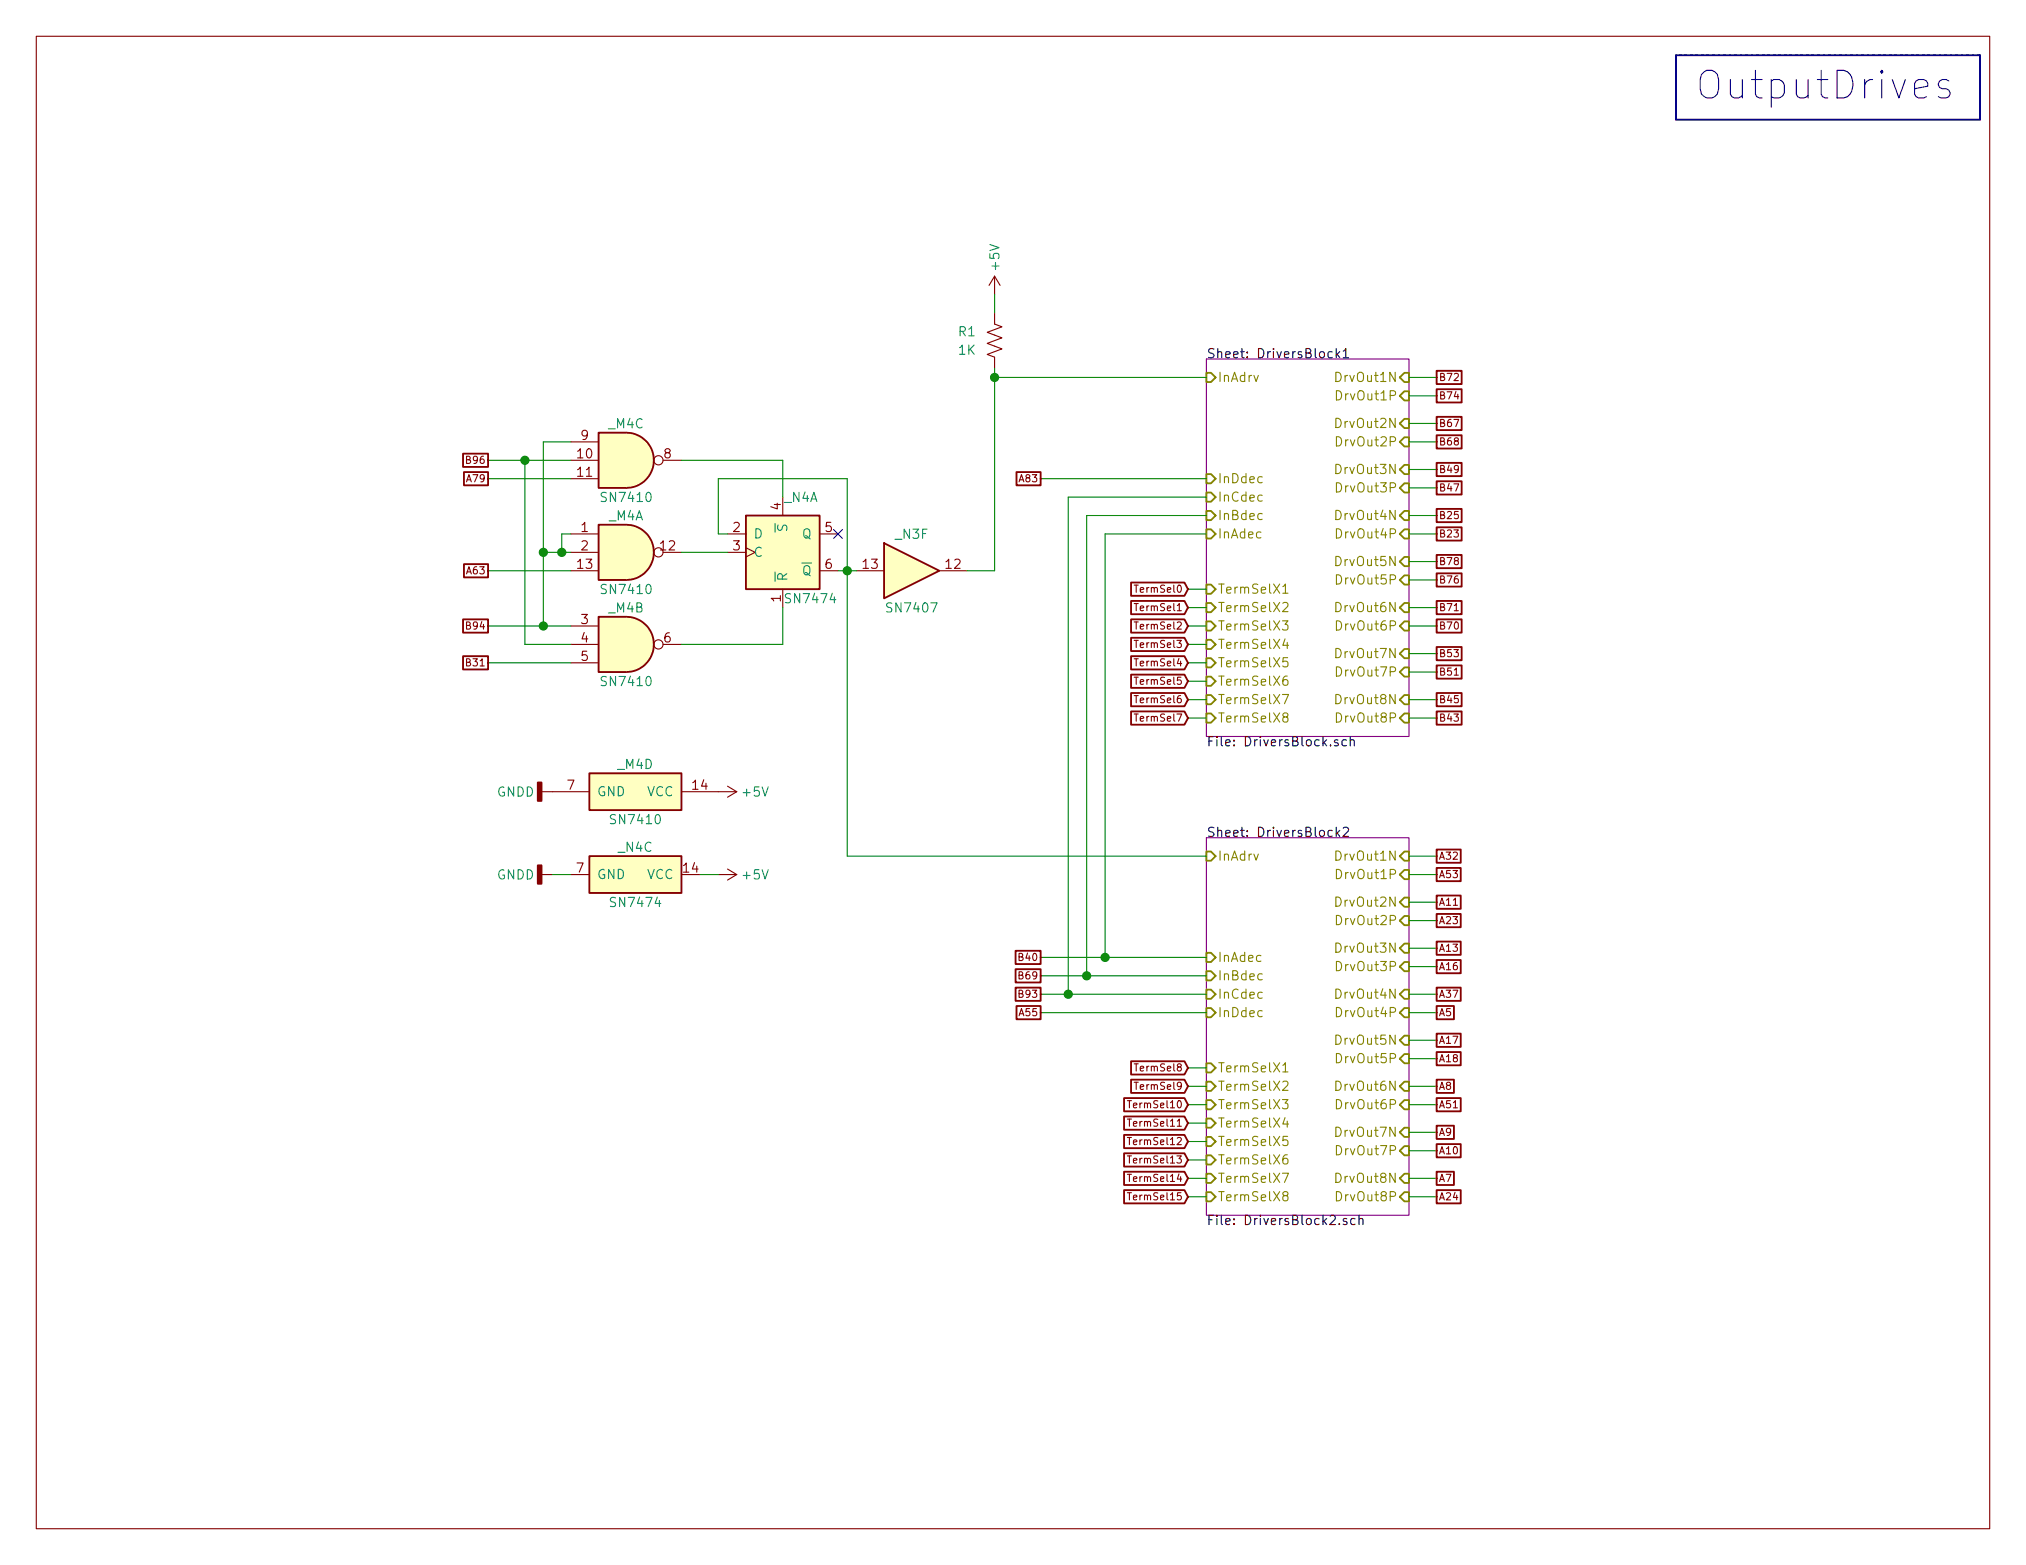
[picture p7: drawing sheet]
<svg xmlns="http://www.w3.org/2000/svg" width="279mm" height="216mm" viewBox="0 0 279 216" stroke-linecap="round" stroke-linejoin="round" font-family="sans-serif">
<g fill="none" stroke="#840000" stroke-width=".15">
<path d="M5 5h269.4v205.9h-269.4zM137.2 38.1l-.8 1.3M137.2 38.1v2.5M137.2 38.1l.7 1.3M137.2 43.2v1.5l1 .4-2.1 .7 2.1 .8-2.1 .8 2.1 .7-2.1 .8 1.1 .4v1.5M78.7 78.7h3.8M78.7 73.7h3.8M78.7 76.2h3.8M78.7 63.5h3.8M78.7 66h3.8M78.7 61h3.8M91.4 76.2h2.6"/>
<path d="M91.4 63.5h2.6M100.3 73.7h2.6M100.3 76.2h2.6M102.9 75.6l1.2 .6-1.2 .6M107.9 68.6v2.5M113 78.7h2.6M113 73.7h2.6M118.1 78.7h3.8M129.5 78.7h3.8M78.7 86.4h3.8M78.7 88.9h3.8M78.7 91.4h3.8"/>
<path d="M91.4 88.9h2.6M107.9 81.3v2.5M156.4 83.3h.6M156.4 80.7h.6M156.4 85.8h.6M156.4 88.3h.6M156.4 90.9h.6M156.4 93.4h.6M156.4 96h.6M156.4 98.5h.6M200.6 84.3h.5M200.6 93.1h.5"/>
<path d="M74.7 109.2h6.6M94 109.2h7.6M100.3 108.5l1.3 .7M100.3 119.9l1.3 .8M101.6 109.2l-1.3 .8M74.7 120.7h1.5M78.7 120.7h2.6M99.1 120.7h2.5M101.6 120.7l-1.3 .7M155.5 159.5h.5M155.5 156.9h.5M155.5 154.4h.5"/>
<path d="M155.5 151.8h.5M156.4 146.8h.6M156.4 149.3h.6M155.5 164.5h.5M155.5 162h.5"/>
<circle cx="90.8" cy="63.5" r=".63"/>
<circle cx="90.8" cy="76.2" r=".63"/>
<circle cx="90.8" cy="88.9" r=".63"/>
</g>
<path d="M166.4 49.5h27.9v52.1h-27.9zM166.4 115.6h27.9v52h-27.9z" fill="none" stroke="#840084" stroke-width=".15"/>
<g fill="none" stroke="#000" stroke-width=".15">
<path d="M183.7 48.6l-.3-.1-.3 .2 .1 .6h.5M184.3 48.1v1.3M184.4 48.9l.4 .5M184.8 48.5l-.5 .5M185.2 48.4l.4-.3v1.3M185.2 49.4h.8M183.7 114.6h-.3l-.3 .2 .1 .5h.5M184.3 114.1v1.3M184.4 114.9l.4 .5M184.5 102.1a.32 .32 0 0 0-.5 .1l.1 .2 .3 .1 .2 .2-.2 .2-.4-.1M184.8 114.6l-.5 .4M185.2 114.2l.2-.1h.3l.2 .1 .1 .3-.1 .2-.7 .7h.8"/>
<path d="M185.7 102.1h-.4l-.2 .2v.4l.1 .1h.5M186.2 102.2l.1-.1a.34 .34 0 0 1 .5 .1v.7M186.2 101.6v1.3M185.7 168.1a.31 .31 0 0 0-.5 .2l.1 .2h.3l.2 .2-.1 .2h-.1h-.4M186.9 168.1h-.4l-.2 .2v.4l.1 .2h.5M187.4 168.2l.1-.1a.31 .31 0 0 1 .5 .2v.6M187.4 167.7v1.2"/>
</g>
<g fill="none" stroke="#848400" stroke-width=".25">
<path d="M166.4 51.4h.6l.6 .7-.6 .6h-.6zM193.7 51.4h.6v1.3h-.6l-.7-.6zM193.7 54h.6v1.2h-.6l-.7-.6zM193.7 57.8h.6v1.3h-.6l-.7-.7zM166.4 73h.6l.6 .7-.6 .6h-.6zM166.4 70.5h.6l.6 .6-.6 .7h-.6zM166.4 67.9h.6l.6 .7-.6 .6h-.6zM166.4 65.4h.6l.6 .6-.6 .7h-.6zM193.7 60.3h.6v1.3h-.6l-.7-.6zM193.7 64.1h.6v1.3h-.6l-.7-.6zM193.7 66.7h.6v1.2h-.6l-.7-.6zM193.7 70.5h.6v1.3h-.6l-.7-.7z"/>
<path d="M193.7 73h.6v1.3h-.6l-.7-.6zM193.7 76.8h.6v1.3h-.6l-.7-.6zM193.7 79.4h.6v1.2h-.6l-.7-.6zM166.4 80.6h.6l.6 .7-.6 .6h-.6zM166.4 85.7h.6l.6 .7-.6 .6h-.6zM166.4 90.8h.6l.6 .6-.6 .7h-.6zM166.4 95.9h.6l.6 .6-.6 .7h-.6zM166.4 83.2h.6l.6 .6-.6 .7h-.6zM166.4 88.3h.6l.6 .6-.6 .6h-.6zM166.4 93.3h.6l.6 .7-.6 .6h-.6zM166.4 98.4h.6l.6 .7-.6 .6h-.6zM193.7 83.2h.6v1.3h-.6l-.7-.7z"/>
<path d="M193.7 85.7h.6v1.3h-.6l-.7-.6zM193.7 89.5h.6v1.3h-.6l-.7-.6zM193.7 92.1h.6v1.2h-.6l-.7-.6zM193.7 95.9h.6v1.3h-.6l-.7-.7zM193.7 98.4h.6v1.3h-.6l-.7-.6zM166.4 117.5h.6l.6 .6-.6 .6h-.6zM193.7 117.5h.6v1.2h-.6l-.7-.6zM166.4 131.4h.6l.6 .7-.6 .6h-.6zM166.4 134h.6l.6 .6-.6 .7h-.6zM166.4 136.5h.6l.6 .7-.6 .6h-.6zM166.4 139.1h.6l.6 .6-.6 .6h-.6zM193.7 120h.6v1.3h-.6l-.7-.6z"/>
<path d="M193.7 123.8h.6v1.3h-.6l-.7-.6zM193.7 126.4h.6v1.2h-.6l-.7-.6zM193.7 130.2h.6v1.2h-.6l-.7-.6zM193.7 132.7h.6v1.3h-.6l-.7-.6zM193.7 136.5h.6v1.3h-.6l-.7-.6zM193.7 139.1h.6v1.2h-.6l-.7-.6zM166.4 146.7h.6l.6 .6-.6 .7h-.6zM166.4 151.8h.6l.6 .6-.6 .6h-.6zM166.4 156.8h.6l.6 .7-.6 .6h-.6zM166.4 149.2h.6l.6 .7-.6 .6h-.6zM166.4 154.3h.6l.6 .6-.6 .7h-.6zM166.4 159.4h.6l.6 .6-.6 .7h-.6z"/>
<path d="M193.7 142.9h.6v1.2h-.6l-.7-.6zM193.7 145.4h.6v1.3h-.6l-.7-.6zM193.7 149.2h.6v1.3h-.6l-.7-.6zM193.7 151.8h.6v1.2h-.6l-.7-.6zM193.7 155.6h.6v1.2h-.6l-.7-.6zM193.7 158.1h.6v1.3h-.6l-.7-.6zM166.4 161.9h.6l.6 .7-.6 .6h-.6zM166.4 164.5h.6l.6 .6-.6 .6h-.6zM193.7 161.9h.6v1.3h-.6l-.7-.6zM193.7 164.5h.6v1.2h-.6l-.7-.6z"/>
</g>
<g fill="none" stroke="#848400" stroke-width=".15">
<path d="M174.1 70.9l-.4-.1-.2 .3v.4l.1 .1h.5M176.9 85.6h.7l-.4 .5 .4 .2v.4l-.1 .2h-.5l-.1-.1M176.9 95.8h.8l-.6 1.3M176.9 80.9l.4-.3v1.2M176.9 83.2l.2-.1h.3l.2 .1v.3v.2l-.7 .7h.7M176.9 81.8h.7M177.1 98.9l-.1-.1v-.3l.1-.2 .4 .1 .1 .2v.2l-.6 .2-.1 .1v.3l.2 .2h.4l.1-.2v-.4l-.2-.1M177.2 88.1l-.3 .9h.8M177.5 93.3a.52 .52 0 0 0-.6 .5l.1 .6 .1 .1h.4l.1-.2-.1-.5h-.4l-.2 .2M177.5 88.6v.9M177.6 90.7h-.6l-.1 .6 .2-.1 .4 .1 .1 .2v.4l-.2 .1h-.3l-.2-.1M174.1 134.4l-.4-.1-.2 .3v.4l.1 .1h.5"/>
<path d="M176.9 151.7h.7l-.4 .5 .4 .1v.4l-.1 .2-.5 .1-.1-.2M176.9 147l.4-.4v1.3M176.9 149.3l.2-.2h.3l.2 .2v.2v.2l-.7 .7h.7M176.9 147.9h.7M177.2 154.2l-.3 .9h.8M177.5 159.3a.52 .52 0 0 0-.6 .6l.1 .6 .1 .1 .4-.1 .1-.1-.1-.5-.4-.1-.2 .2M177.5 154.7v.8M177.6 156.8h-.6l-.1 .6 .2-.1h.4l.1 .2v.4l-.2 .1h-.3l-.2-.1M176.9 161.8h.8l-.6 1.3M177.1 164.9l-.1-.1v-.3l.1-.1 .4 .1 .1 .1v.2l-.6 .2-.1 .2v.2l.2 .3 .4-.1 .1-.2v-.4l-.2-.1"/>
</g>
<g fill="#ffffc2" stroke="#ffffc2" stroke-width=".14">
<path d="M121.9 74.9l7.6 3.8-7.6 3.9z"/>
<path d="M102.9 71.1h10.1v10.2h-10.1z"/>
<path d="M81.3 118.1h12.7v5.1h-12.7z"/>
<path d="M86.4 72.4a3.8 3.8 0 0 1 3.8 3.8 3.8 3.8 0 0 1-3.8 3.8z"/>
<path d="M82.5 72.4h3.9v7.6h-3.9z"/>
<path d="M86.4 85.1a3.8 3.8 0 0 1 3.8 3.8 3.8 3.8 0 0 1-3.8 3.8z"/>
<path d="M82.5 85.1h3.9v7.6h-3.9z"/>
<path d="M86.4 59.7a3.8 3.8 0 0 1 3.8 3.8 3.8 3.8 0 0 1-3.8 3.8z"/>
<path d="M82.5 59.7h3.9v7.6h-3.9z"/>
<path d="M81.3 106.7h12.7v5.1h-12.7z"/>
</g>
<g fill="none" stroke="#840000" stroke-width=".25">
<path d="M82.5 59.7h3.9a3.8 3.8 0 0 1 3.8 3.8 3.8 3.8 0 0 1-3.8 3.8h-3.9zM198.1 53.7h3.5v1.8h-3.5zM198.1 51.2h3.5v1.8h-3.5zM198.1 57.5h3.5v1.8h-3.5zM63.9 62.6h3.4v1.8h-3.4zM64 65.1h3.3v1.9h-3.3zM64 77.8h3.3v1.9h-3.3zM82.5 72.4h3.9a3.8 3.8 0 0 1 3.8 3.8 3.8 3.8 0 0 1-3.8 3.8h-3.9zM102.9 71.1h10.1v10.2h-10.1zM121.9 74.9l7.6 3.8-7.6 3.9zM140.2 65.1h3.3v1.9h-3.3zM198.1 72.7h3.5v1.9h-3.5z"/>
<path d="M198.1 76.6h3.5v1.8h-3.5zM198.1 79.1h3.5v1.8h-3.5zM198.1 60h3.5v1.9h-3.5zM198.1 70.2h3.5v1.8h-3.5zM198.1 63.9h3.5v1.8h-3.5zM198.1 66.4h3.5v1.8h-3.5zM63.9 85.4h3.4v1.9h-3.4zM63.9 90.5h3.4v1.9h-3.4zM82.5 85.1h3.9a3.8 3.8 0 0 1 3.8 3.8 3.8 3.8 0 0 1-3.8 3.8h-3.9zM156 82.9h7.3l.5 .9-.5 .9h-7.3zM156 80.4h7.3l.5 .9-.5 .9h-7.3zM156 85.4h7.3l.5 1-.5 .9h-7.3z"/>
<path d="M156 88h7.3l.5 .9-.5 .9h-7.3zM156 90.5h7.3l.5 .9-.5 1h-7.3zM156 93.1h7.3l.5 .9-.5 .9h-7.3zM156 95.6h7.3l.5 .9-.5 .9h-7.3zM156 98.1h7.3l.5 1-.5 .9h-7.3zM198.1 85.4h3.5v1.9h-3.5zM198.1 82.9h3.5v1.8h-3.5zM198.1 89.3h3.5v1.8h-3.5zM198.1 91.8h3.5v1.8h-3.5zM198.1 95.6h3.5v1.8h-3.5zM198.1 98.1h3.5v1.9h-3.5zM81.3 118.1h12.7v5.1h-12.7z"/>
<path d="M81.3 106.7h12.7v5.1h-12.7zM198.1 119.7h3.3v1.9h-3.3zM198.1 117.2h3.3v1.8h-3.3zM140.1 131.2h3.4v1.8h-3.4zM140.1 136.2h3.4v1.9h-3.4zM140.1 133.7h3.4v1.8h-3.4zM140.2 138.8h3.3v1.8h-3.3zM198.1 136.2h3.3v1.9h-3.3zM198.1 126.1h3.3v1.8h-3.3zM198.1 129.9h3.3v1.8h-3.3zM198.1 123.5h3.3v1.9h-3.3zM198.1 138.8h2.4v1.8h-2.4z"/>
<path d="M198.1 132.4h3.3v1.9h-3.3zM155 159.1h8.3l.5 .9-.5 .9h-8.3zM155 156.6h8.3l.5 .9-.5 .9h-8.3zM155 154h8.3l.5 .9-.5 1h-8.3zM155 151.5h8.3l.5 .9-.5 .9h-8.3zM156 146.4h7.3l.5 .9-.5 .9h-7.3zM156 148.9h7.3l.5 1-.5 .9h-7.3zM198.1 157.8h3.3v1.9h-3.3zM198.1 151.5h3.3v1.8h-3.3zM198.1 142.6h3.3v1.8h-3.3zM198.1 155.3h2.4v1.8h-2.4zM198.1 145.1h3.3v1.9h-3.3z"/>
<path d="M198.1 148.9h2.4v1.9h-2.4zM155 164.2h8.3l.5 .9-.5 .9h-8.3zM155 161.6h8.3l.5 1-.5 .9h-8.3zM198.1 161.6h2.4v1.9h-2.4zM198.1 164.2h3.3v1.8h-3.3z"/>
</g>
<g fill="#840000" stroke="#840000" stroke-width=".25">
<path d="M74.2 108h.5v2.5h-.5z"/>
<path d="M74.2 119.4h.5v2.5h-.5z"/>
</g>
<path d="M231.1 7.6h41.9v8.9h-41.9z" fill="none" stroke="#0000c2" stroke-width=".25"/>
<path d="M273 7.6h-41.9" fill="none" stroke="#0000c2" stroke-width=".15" stroke-dasharray=".4 .4"/>
<g fill="none" stroke="#008400" stroke-width=".15">
<path d="M137.2 50.8v27.9h-3.9M137.2 40.6v2.6M137.2 52.1h29.2M194.3 52.1h3.8M194.3 58.4h3.8M194.3 54.6h3.8M67.3 66h11.4M67.3 63.5h11.4M67.3 78.7h11.4M72.4 63.5v25.4h6.3M74.9 76.2h3.8M78.7 73.7h-1.2v2.5"/>
<path d="M78.7 61h-3.8v25.4M94 76.2h6.3M94 63.5h13.9v5.1M100.3 73.7h-1.2v-7.7h17.7v52.1h49.6M115.6 78.7h2.5M143.5 66h22.9M166.4 73.7h-14v58.4M166.4 68.6h-19.1v68.6M166.4 71.1h-16.5v63.5M194.3 73.7h3.8M194.3 71.1h3.8M194.3 77.5h3.8"/>
<path d="M194.3 67.3h3.8M194.3 61h3.8M194.3 64.8h3.8M67.3 86.4h11.4M67.3 91.4h11.4M107.9 83.8v5.1h-13.9M163.8 86.4h2.6M163.8 88.9h2.6M163.8 91.4h2.6M163.8 81.3h2.6M163.8 83.8h2.6M163.8 94h2.6"/>
<path d="M163.8 96.5h2.6M163.8 99.1h2.6M194.3 86.4h3.8M194.3 83.8h3.8M194.3 96.5h3.8M194.3 99.1h3.8M194.3 80h3.8M194.3 90.2h3.8M194.3 92.7h3.8M194.3 118.1h3.8M76.2 120.7h2.5M96.5 120.7h2.6"/>
<path d="M143.5 137.2h22.9M143.5 139.7h22.9M143.5 134.6h22.9M143.5 132.1h22.9M194.3 137.2h3.8M194.3 139.7h3.8M194.3 127h3.8M194.3 120.7h3.8M194.3 124.5h3.8M194.3 130.8h3.8M194.3 133.4h3.8M163.8 147.3h2.6"/>
<path d="M163.8 154.9h2.6M163.8 152.4h2.6M163.8 149.9h2.6M163.8 157.5h2.6M194.3 152.4h3.8M194.3 149.9h3.8M194.3 143.5h3.8M194.3 146.1h3.8M194.3 156.2h3.8M194.3 158.8h3.8M163.8 162.6h2.6M163.8 165.1h2.6"/>
<path d="M163.8 160h2.6M194.3 162.6h3.8M194.3 165.1h3.8"/>
</g>
<path d="M268.8 11.2l-.4-.2h-.6l-.3 .2-.2 .3 .2 .6 .3 .1h.6l.4 .2 .1 .4-.1 .5-.4 .2h-.7l-.4-.2" fill="none" stroke="#0000c2" stroke-width=".15"/>
<g fill="#008400" stroke="#008400" stroke-width=".25">
<circle cx="137.2" cy="52.1" r=".51"/>
<circle cx="147.3" cy="137.2" r=".51"/>
<circle cx="149.9" cy="134.6" r=".51"/>
<circle cx="152.4" cy="132.1" r=".51"/>
<circle cx="116.8" cy="78.7" r=".51"/>
<circle cx="74.9" cy="86.4" r=".51"/>
<circle cx="72.4" cy="63.5" r=".51"/>
<circle cx="77.5" cy="76.2" r=".51"/>
<circle cx="74.9" cy="76.2" r=".51"/>
</g>
<path d="M115 73.1l1.2 1.2M116.2 73.1l-1.2 1.2" fill="none" stroke="#000084" stroke-width=".15"/>
<text font-size="5.3" fill="#0000c2" x="233.7" y="13.7">OutputDrives</text>
<g font-size="1.8" fill="#008484">
<text x="137.8" y="37.2" transform="rotate(-90 137.8 37.2)">+5V</text>
<text x="132.2" y="46.4">R1</text>
<text x="132.2" y="48.9">1K</text>
<text x="84" y="59.1">_M4C</text>
<text x="83.2" y="69.3">SN7410</text>
<text x="84" y="71.8">_M4A</text>
<text x="108.2" y="69.3">_N4A</text>
<text x="103.9" y="74.3">D</text>
<text x="103.9" y="76.8">C</text>
<text x="108.6" y="73.3" transform="rotate(-90 108.6 73.3)">S</text>
<text x="110.6" y="74.3">Q</text>
<text x="123.6" y="74.3">_N3F</text>
<text x="83.2" y="82">SN7410</text>
<text x="108.6" y="83.2">SN7474</text>
<text x="108.6" y="80.3" transform="rotate(-90 108.6 80.3)">R</text>
<text x="110.6" y="79.4">Q</text>
<text x="84" y="84.5">_M4B</text>
<text x="122.5" y="84.5">SN7407</text>
<text x="83.2" y="94.7">SN7410</text>
<text x="85.3" y="106.1">_M4D</text>
<text x="68.5" y="109.9">GNDD</text>
<text x="82.3" y="109.9">GND</text>
<text x="84.4" y="113.7">SN7410</text>
<text x="89.2" y="109.9">VCC</text>
<text x="102.5" y="109.9">+5V</text>
<text x="85.4" y="117.5">_N4C</text>
<text x="68.5" y="121.3">GNDD</text>
<text x="82.3" y="121.3">GND</text>
<text x="84.4" y="125.1">SN7474</text>
<text x="89.2" y="121.3">VCC</text>
<text x="102.5" y="121.3">+5V</text>
</g>
<g font-size="1.8">
<text x="166.4" y="49.4">Sheet: DriversBlock1</text>
<text x="166.4" y="103">File: DriversBlock.sch</text>
<text x="166.4" y="115.5">Sheet: DriversBlock2</text>
<text x="166.4" y="169">File: DriversBlock2.sch</text>
</g>
<g font-size="1.8" fill="#848400">
<text x="167.9" y="52.7">InAdrv</text>
<text x="184.5" y="52.7">DrvOut1N</text>
<text x="184.5" y="59.1">DrvOut2N</text>
<text x="184.6" y="55.2">DrvOut1P</text>
<text x="184.5" y="65.4">DrvOut3N</text>
<text x="184.6" y="61.6">DrvOut2P</text>
<text x="167.9" y="71.8">InBdec</text>
<text x="167.9" y="69.2">InCdec</text>
<text x="167.9" y="66.7">InDdec</text>
<text x="184.5" y="71.8">DrvOut4N</text>
<text x="184.6" y="67.9">DrvOut3P</text>
<text x="167.9" y="74.3">InAdec</text>
<text x="184.6" y="74.3">DrvOut4P</text>
<text x="167.9" y="81.9">TermSelX1</text>
<text x="184.5" y="78.1">DrvOut5N</text>
<text x="184.6" y="80.6">DrvOut5P</text>
<text x="167.9" y="87">TermSelX3</text>
<text x="167.9" y="84.5">TermSelX2</text>
<text x="167.9" y="89.5">TermSelX4</text>
<text x="184.5" y="84.5">DrvOut6N</text>
<text x="184.6" y="87">DrvOut6P</text>
<text x="167.9" y="92.1">TermSelX5</text>
<text x="167.9" y="94.6">TermSelX6</text>
<text x="184.5" y="90.8">DrvOut7N</text>
<text x="184.6" y="93.3">DrvOut7P</text>
<text x="167.9" y="97.2">TermSelX7</text>
<text x="167.9" y="99.7">TermSelX8</text>
<text x="184.5" y="97.2">DrvOut8N</text>
<text x="184.6" y="99.7">DrvOut8P</text>
<text x="167.9" y="118.7">InAdrv</text>
<text x="184.5" y="118.7">DrvOut1N</text>
<text x="184.5" y="125.1">DrvOut2N</text>
<text x="184.6" y="121.3">DrvOut1P</text>
<text x="184.5" y="131.4">DrvOut3N</text>
<text x="184.6" y="127.6">DrvOut2P</text>
<text x="167.9" y="132.7">InAdec</text>
<text x="167.9" y="135.3">InBdec</text>
<text x="167.9" y="137.8">InCdec</text>
<text x="184.5" y="137.8">DrvOut4N</text>
<text x="184.6" y="134">DrvOut3P</text>
<text x="167.9" y="140.3">InDdec</text>
<text x="184.6" y="140.3">DrvOut4P</text>
<text x="167.9" y="148">TermSelX1</text>
<text x="184.5" y="144.1">DrvOut5N</text>
<text x="184.6" y="146.7">DrvOut5P</text>
<text x="167.9" y="153">TermSelX3</text>
<text x="167.9" y="150.5">TermSelX2</text>
<text x="167.9" y="155.6">TermSelX4</text>
<text x="184.5" y="150.5">DrvOut6N</text>
<text x="184.6" y="153">DrvOut6P</text>
<text x="167.9" y="158.1">TermSelX5</text>
<text x="167.9" y="160.7">TermSelX6</text>
<text x="184.5" y="156.8">DrvOut7N</text>
<text x="184.6" y="159.4">DrvOut7P</text>
<text x="167.9" y="163.2">TermSelX7</text>
<text x="167.9" y="165.7">TermSelX8</text>
<text x="184.5" y="163.2">DrvOut8N</text>
<text x="184.6" y="165.7">DrvOut8P</text>
</g>
<g font-size="1.8" fill="#840000">
<text x="79.7" y="63.2">10</text>
<text x="79.7" y="65.8">11</text>
<text x="80.2" y="60.7">9</text>
<text x="91.6" y="63.2">8</text>
<text x="107.7" y="70.3" transform="rotate(-90 107.7 70.3)">4</text>
<text x="80.2" y="73.4">1</text>
<text x="80.2" y="75.9">2</text>
<text x="91.1" y="75.9">12</text>
<text x="101.1" y="73.4">2</text>
<text x="101.1" y="75.9">3</text>
<text x="113.8" y="73.4">5</text>
<text x="79.7" y="78.5">13</text>
<text x="107.7" y="83" transform="rotate(-90 107.7 83)">1</text>
<text x="113.8" y="78.5">6</text>
<text x="119" y="78.5">13</text>
<text x="130.5" y="78.5">12</text>
<text x="80.2" y="86.1">3</text>
<text x="80.2" y="88.6">4</text>
<text x="91.6" y="88.6">6</text>
<text x="80.2" y="91.2">5</text>
<text x="78.3" y="109">7</text>
<text x="95.6" y="109">14</text>
<text x="79.5" y="120.4">7</text>
<text x="94.3" y="120.4">14</text>
</g>
<g font-size="1.4" fill="#840000">
<text x="198.4" y="52.6">B72</text>
<text x="198.4" y="55.1">B74</text>
<text x="198.4" y="58.9">B67</text>
<text x="64.5" y="64">B96</text>
<text x="198.4" y="61.4">B68</text>
<text x="198.4" y="65.3">B49</text>
<text x="64.5" y="66.5">A79</text>
<text x="140.7" y="66.5">A83</text>
<text x="198.4" y="71.6">B25</text>
<text x="198.4" y="67.8">B47</text>
<text x="198.4" y="74.1">B23</text>
<text x="198.4" y="78">B78</text>
<text x="64.5" y="79.2">A63</text>
<text x="157" y="81.8">TermSel0</text>
<text x="198.4" y="80.5">B76</text>
<text x="64.5" y="86.8">B94</text>
<text x="157" y="84.3">TermSel1</text>
<text x="157" y="86.8">TermSel2</text>
<text x="157" y="89.4">TermSel3</text>
<text x="198.4" y="86.8">B70</text>
<text x="198.4" y="84.3">B71</text>
<text x="64.5" y="91.9">B31</text>
<text x="157" y="91.9">TermSel4</text>
<text x="157" y="94.5">TermSel5</text>
<text x="198.4" y="90.7">B53</text>
<text x="198.4" y="93.2">B51</text>
<text x="157" y="97">TermSel6</text>
<text x="157" y="99.5">TermSel7</text>
<text x="198.4" y="97">B45</text>
<text x="198.4" y="99.5">B43</text>
<text x="198.4" y="118.6">A32</text>
<text x="198.4" y="121.1">A53</text>
<text x="198.4" y="124.9">A11</text>
<text x="198.4" y="127.5">A23</text>
<text x="198.4" y="131.3">A13</text>
<text x="140.7" y="132.6">B40</text>
<text x="140.7" y="137.6">B93</text>
<text x="140.7" y="135.1">B69</text>
<text x="198.4" y="137.6">A37</text>
<text x="198.4" y="133.8">A16</text>
<text x="140.7" y="140.2">A55</text>
<text x="198.4" y="144">A17</text>
<text x="198.4" y="140.2">A5</text>
<text x="157" y="147.8">TermSel8</text>
<text x="198.4" y="146.5">A18</text>
<text x="156.2" y="155.4">TermSel11</text>
<text x="156.2" y="152.9">TermSel10</text>
<text x="157" y="150.3">TermSel9</text>
<text x="198.4" y="152.9">A51</text>
<text x="198.4" y="150.3">A8</text>
<text x="156.2" y="160.5">TermSel13</text>
<text x="156.2" y="158">TermSel12</text>
<text x="198.4" y="159.2">A10</text>
<text x="198.4" y="156.7">A9</text>
<text x="156.2" y="165.6">TermSel15</text>
<text x="156.2" y="163">TermSel14</text>
<text x="198.4" y="163">A7</text>
<text x="198.4" y="165.6">A24</text>
</g>
</svg>
